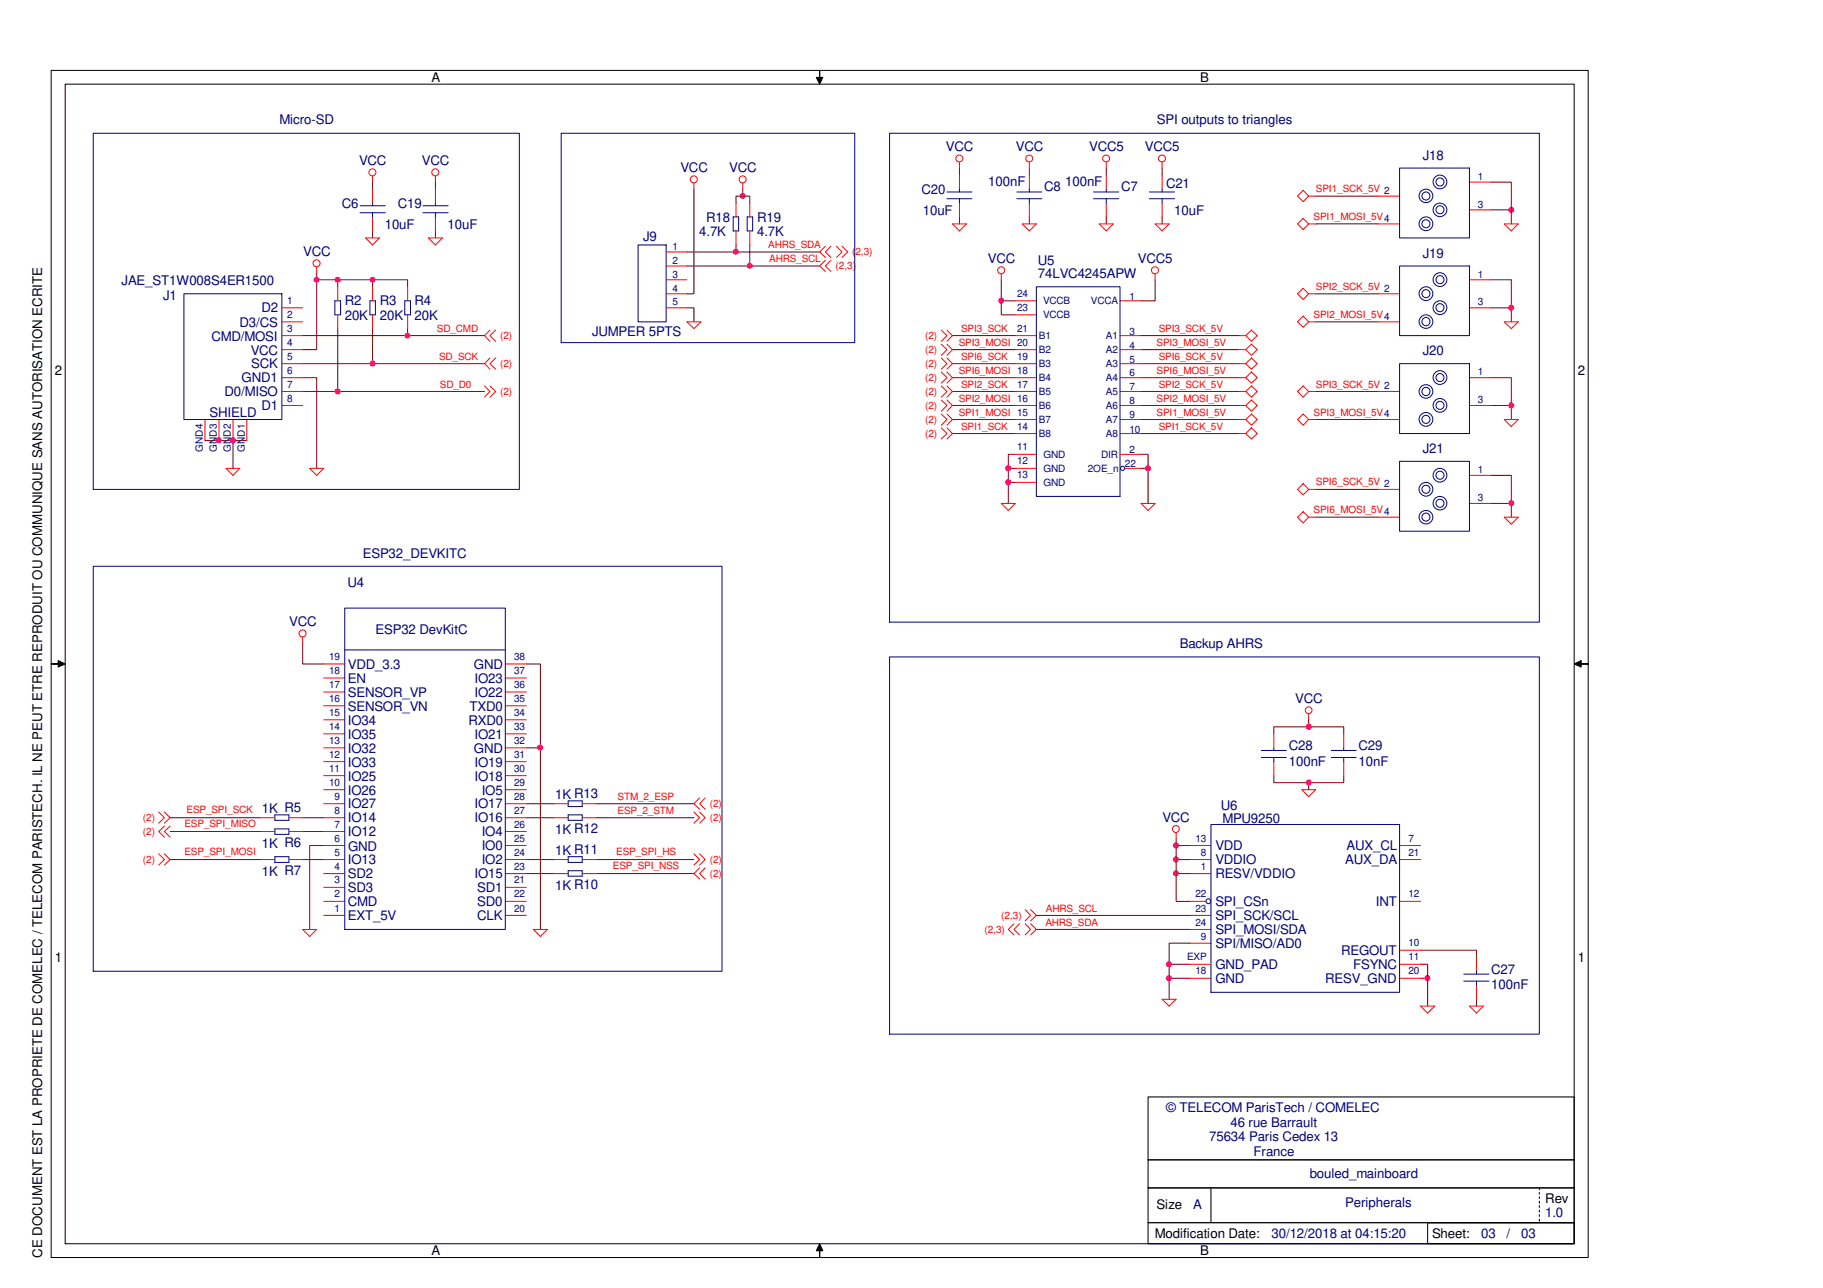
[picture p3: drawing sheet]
<svg xmlns="http://www.w3.org/2000/svg" width="297mm" height="210mm" viewBox="0 0 297 210" stroke-linecap="round" stroke-linejoin="round" font-family="sans-serif">
<path d="M33.4 71.8h6.8M38 71.8h.1" fill="none" stroke="#7f0000" stroke-width=".16"/>
<circle cx="37.9" cy="71.8" r=".43" fill="#f0f"/>
<circle cx="37.9" cy="71.8" r=".43" fill="none" stroke="#f0f" stroke-width=".16"/>
<path d="M35.7 71.8h.1" fill="none" stroke="#7f0000" stroke-width=".16"/>
<circle cx="35.6" cy="71.8" r=".42" fill="#f0f"/>
<circle cx="35.6" cy="71.8" r=".42" fill="none" stroke="#f0f" stroke-width=".16"/>
<path d="M60.7 29.7v1.1M113.1 30.8v17.1h-1.2M49.3 59.3h29.6M49.3 54.7h29.6M38 71.8v4.5M49.3 63.8h29.6" fill="none" stroke="#7f0000" stroke-width=".16"/>
<circle cx="37.9" cy="71.8" r=".43" fill="#f0f"/>
<circle cx="37.9" cy="71.8" r=".43" fill="none" stroke="#f0f" stroke-width=".16"/>
<path d="M60.7 37.6v1.2M111.9 50.2h1.2v2.3M111.9 41.1h21.7M111.9 43.3h21.7M163.1 49h2.3" fill="none" stroke="#7f0000" stroke-width=".16"/>
<circle cx="163.1" cy="49" r=".44" fill="#f0f"/>
<circle cx="163.1" cy="49" r=".44" fill="none" stroke="#f0f" stroke-width=".16"/>
<path d="M163.1 45.6v5.7h2.3M188.2 45.6v3.4h-2.3M164.3 78.6h1.1M165.4 74h-1.1v8" fill="none" stroke="#7f0000" stroke-width=".16"/>
<circle cx="164.3" cy="78.6" r=".44" fill="#f0f"/>
<circle cx="164.3" cy="78.6" r=".44" fill="none" stroke="#f0f" stroke-width=".16"/>
<path d="M164.3 76.3h1.1" fill="none" stroke="#7f0000" stroke-width=".16"/>
<circle cx="164.3" cy="76.3" r=".44" fill="#f0f"/>
<circle cx="164.3" cy="76.3" r=".44" fill="none" stroke="#f0f" stroke-width=".16"/>
<path d="M185.9 74h1.2v8M185.9 76.3h1.2" fill="none" stroke="#7f0000" stroke-width=".16"/>
<circle cx="187.1" cy="76.3" r=".44" fill="#f0f"/>
<circle cx="187.1" cy="76.3" r=".44" fill="none" stroke="#f0f" stroke-width=".16"/>
<g fill="none" stroke="#7f0000" stroke-width=".16">
<path d="M167.7 27.4v1.1M167.7 35.3v1.2M180.3 27.4v1.1M180.3 35.3v1.2M51.6 44.4v12.6h-2.3M51.6 45.6h14.8v1.1M49.3 61.6h2.3v14.7M49.3 104.8v3.4h3.4M85.8 108.2h2.2v43.3M27.7 133.3h14.8M97.2 133.3h15.9M97.2 131h15.9"/>
<path d="M97.2 140.1h15.9M97.2 142.4h15.9"/>
</g>
<circle cx="51.6" cy="45.6" r=".43" fill="#f0f"/>
<circle cx="51.6" cy="45.6" r=".43" fill="none" stroke="#f0f" stroke-width=".16"/>
<path d="M60.7 45.6v1.1" fill="none" stroke="#7f0000" stroke-width=".16"/>
<circle cx="60.7" cy="45.6" r=".43" fill="#f0f"/>
<circle cx="60.7" cy="45.6" r=".43" fill="none" stroke="#f0f" stroke-width=".16"/>
<path d="M55 45.6v1.1" fill="none" stroke="#7f0000" stroke-width=".16"/>
<circle cx="55" cy="45.6" r=".43" fill="#f0f"/>
<circle cx="55" cy="45.6" r=".43" fill="none" stroke="#f0f" stroke-width=".16"/>
<path d="M55 53.6v10.2" fill="none" stroke="#7f0000" stroke-width=".16"/>
<circle cx="55" cy="63.8" r=".44" fill="#f0f"/>
<circle cx="55" cy="63.8" r=".44" fill="none" stroke="#f0f" stroke-width=".16"/>
<path d="M60.7 53.6v5.7" fill="none" stroke="#7f0000" stroke-width=".16"/>
<circle cx="60.7" cy="59.2" r=".44" fill="#f0f"/>
<circle cx="60.7" cy="59.2" r=".44" fill="none" stroke="#f0f" stroke-width=".16"/>
<path d="M66.4 53.6v1.1" fill="none" stroke="#7f0000" stroke-width=".16"/>
<circle cx="66.4" cy="54.7" r=".42" fill="#f0f"/>
<circle cx="66.4" cy="54.7" r=".42" fill="none" stroke="#f0f" stroke-width=".16"/>
<path d="M49.3 133.3h3.4M49.3 135.5h3.4M85.8 133.3h4.5M85.8 131h4.5M85.8 121.9h2.2M49.3 140.1h3.4M85.8 140.1h4.5M85.8 142.4h4.5" fill="none" stroke="#7f0000" stroke-width=".16"/>
<circle cx="88" cy="121.8" r=".43" fill="#f0f"/>
<circle cx="88" cy="121.8" r=".43" fill="none" stroke="#f0f" stroke-width=".16"/>
<path d="M70.9 29.7v1.1M70.9 37.6v1.2M121 30.8v1.2M156.3 27.4v1.1M156.3 35.3v1.2M189.4 27.4v1.1M189.4 35.3v1.2M52.7 137.8h-2.2v13.7" fill="none" stroke="#7f0000" stroke-width=".16"/>
<circle cx="121" cy="31.9" r=".43" fill="#f0f"/>
<circle cx="121" cy="31.9" r=".43" fill="none" stroke="#f0f" stroke-width=".16"/>
<path d="M119.9 33.1v-1.1h2.3v1.1M119.9 39.9v1.2" fill="none" stroke="#7f0000" stroke-width=".16"/>
<circle cx="119.9" cy="41" r=".43" fill="#f0f"/>
<circle cx="119.9" cy="41" r=".43" fill="none" stroke="#f0f" stroke-width=".16"/>
<path d="M122.2 39.9v3.4" fill="none" stroke="#7f0000" stroke-width=".16"/>
<circle cx="122.2" cy="43.3" r=".43" fill="#f0f"/>
<circle cx="122.2" cy="43.3" r=".43" fill="none" stroke="#f0f" stroke-width=".16"/>
<path d="M27.7 135.5h14.8M27.7 140.1h14.8M190.5 159.4h3.4" fill="none" stroke="#7f0000" stroke-width=".16"/>
<circle cx="190.4" cy="159.4" r=".43" fill="#f0f"/>
<circle cx="190.4" cy="159.4" r=".43" fill="none" stroke="#f0f" stroke-width=".16"/>
<path d="M191.6 137.8h2.3" fill="none" stroke="#7f0000" stroke-width=".16"/>
<circle cx="191.6" cy="137.8" r=".44" fill="#f0f"/>
<circle cx="191.6" cy="137.8" r=".44" fill="none" stroke="#f0f" stroke-width=".16"/>
<path d="M231.5 159.4h1.1" fill="none" stroke="#7f0000" stroke-width=".16"/>
<circle cx="232.6" cy="159.4" r=".44" fill="#f0f"/>
<circle cx="232.6" cy="159.4" r=".44" fill="none" stroke="#f0f" stroke-width=".16"/>
<path d="M191.6 140.1h2.3" fill="none" stroke="#7f0000" stroke-width=".16"/>
<circle cx="191.6" cy="140.1" r=".44" fill="#f0f"/>
<circle cx="191.6" cy="140.1" r=".44" fill="none" stroke="#f0f" stroke-width=".16"/>
<path d="M191.6 142.4h2.3" fill="none" stroke="#7f0000" stroke-width=".16"/>
<circle cx="191.6" cy="142.3" r=".43" fill="#f0f"/>
<circle cx="191.6" cy="142.3" r=".43" fill="none" stroke="#f0f" stroke-width=".16"/>
<path d="M207.6 119.6v-1.2h11.3v1.2M213.2 117.3v1.1M207.6 126.4v1.2h11.3v-1.2M231.5 154.9h9.1v1.1M240.6 162.9v1.1" fill="none" stroke="#7f0000" stroke-width=".16"/>
<circle cx="213.2" cy="118.4" r=".44" fill="#f0f"/>
<circle cx="213.2" cy="118.4" r=".44" fill="none" stroke="#f0f" stroke-width=".16"/>
<path d="M213.2 127.6v1.1" fill="none" stroke="#7f0000" stroke-width=".16"/>
<circle cx="213.2" cy="127.5" r=".44" fill="#f0f"/>
<circle cx="213.2" cy="127.5" r=".44" fill="none" stroke="#f0f" stroke-width=".16"/>
<path d="M191.6 136.7v10.2h2.3M190.5 157.1h3.4M193.9 153.7h-3.4v9.2" fill="none" stroke="#7f0000" stroke-width=".16"/>
<circle cx="190.4" cy="157.1" r=".43" fill="#f0f"/>
<circle cx="190.4" cy="157.1" r=".43" fill="none" stroke="#f0f" stroke-width=".16"/>
<path d="M242.9 34.2h3.3M168.9 149.2h25M168.9 151.5h25M231.5 157.1h1.1v6.9" fill="none" stroke="#7f0000" stroke-width=".16"/>
<circle cx="246.2" cy="34.2" r=".43" fill="#f0f"/>
<circle cx="246.2" cy="34.2" r=".43" fill="none" stroke="#f0f" stroke-width=".16"/>
<path d="M214.4 32h10.2M214.4 36.5h10.2M242.9 29.7h3.3v6.8M242.9 45.6h3.3v6.9M242.9 50.2h3.3" fill="none" stroke="#7f0000" stroke-width=".16"/>
<circle cx="246.2" cy="50.1" r=".44" fill="#f0f"/>
<circle cx="246.2" cy="50.1" r=".44" fill="none" stroke="#f0f" stroke-width=".16"/>
<path d="M214.4 47.9h10.2M214.4 52.5h10.2M242.9 61.6h3.3v6.8M242.9 66.1h3.3" fill="none" stroke="#7f0000" stroke-width=".16"/>
<circle cx="246.2" cy="66.1" r=".44" fill="#f0f"/>
<circle cx="246.2" cy="66.1" r=".44" fill="none" stroke="#f0f" stroke-width=".16"/>
<path d="M214.4 63.8h10.2M214.4 68.4h10.2M242.9 77.5h3.3v6.8M242.9 82h3.3" fill="none" stroke="#7f0000" stroke-width=".16"/>
<circle cx="246.2" cy="82" r=".43" fill="#f0f"/>
<circle cx="246.2" cy="82" r=".43" fill="none" stroke="#f0f" stroke-width=".16"/>
<g fill="none" stroke="#7f0000" stroke-width=".16">
<path d="M155.2 54.7h10.2M155.2 57h10.2M155.2 59.3h10.2M185.9 54.7h16M185.9 57h16M185.9 59.3h16M155.2 68.4h10.2M155.2 70.7h10.2M155.2 61.6h10.2M155.2 63.8h10.2M155.2 66.1h10.2M185.9 68.4h16"/>
<path d="M185.9 70.7h16M185.9 61.6h16M185.9 63.8h16M185.9 66.1h16M214.4 79.8h10.2M214.4 84.3h10.2"/>
</g>
<g fill="none" stroke="#f00" stroke-width=".16">
<path d="M59.6 38.8h2.2l-1.1 1.1zM60.7 28.7v1M60.7 30.8v2.3M60.7 35.3v2.3M69.8 38.8h2.3l-1.2 1.1zM70.9 28.7v1M70.9 30.8v2.3M70.9 35.3v2.3M113.1 29.8v1M119.9 33.1v2.2M119.9 37.6v2.3M121 29.8v1"/>
<path d="M122.2 33.1v2.2M122.2 37.6v2.3M155.2 36.5h2.3l-1.2 1.1zM156.3 26.5v.9M156.3 28.5v2.3M156.3 33.1v2.2M166.6 36.5h2.3l-1.2 1.1zM167.7 26.5v.9M167.7 28.5v2.3M167.7 33.1v2.2M179.1 36.5h2.3l-1.1 1.1zM180.3 26.5v.9"/>
<path d="M180.3 28.5v2.3M180.3 33.1v2.2M188.2 36.5h2.3l-1.1 1.1zM189.4 26.5v.9M189.4 28.5v2.3M189.4 33.1v2.2M211.4 36.5l.9-.9 .9 .9-.9 .9zM212.3 31l.9 1-.9 .9-.9-.9zM213.2 36.5h1.2M213.2 32h1.2M224.6 36.5h3.4M224.6 32h3.4"/>
<path d="M239.4 29.7h3.5M239.4 34.2h3.5M245.1 36.5h2.3l-1.2 1.1zM45.9 50.2h3.4M45.9 52.5h3.4M45.9 54.7h3.4M45.9 57h3.4M45.9 59.3h3.4M51.6 43.5v.9M55 46.7v2.3M55 51.3v2.3M60.7 46.7v2.3"/>
<path d="M60.7 51.3v2.3M66.4 46.7v2.3M66.4 51.3v2.3M79.8 53.8l-.9 .9 .9 .9M79.8 58.3l-.9 1 .9 .9M80.8 53.8l-1 .9 1 .9M80.8 58.3l-1 1 1 .9M108.5 50.2h3.4M108.5 47.9h3.4M108.5 45.6h3.4M108.5 41.1h3.4M108.5 43.3h3.4"/>
<path d="M111.9 52.5h2.3l-1.1 1.1zM134.5 40.1l-.9 1 .9 .9M134.5 42.4l-.9 .9 .9 .9M135.4 40.1l-.9 1 .9 .9M135.4 42.4l-.9 .9 .9 .9M136.3 40.1l.9 1-.9 .9M137.2 40.1l.9 1-.9 .9M153.4 53.8l.9 .9-.9 .9M153.4 56.1l.9 .9-.9 .9M153.4 58.3l.9 1-.9 .9M154.3 53.8l.9 .9-.9 .9M154.3 56.1l.9 .9-.9 .9"/>
<path d="M154.3 58.3l.9 1-.9 .9M163.1 44.7v.9M165.4 54.7h3.5M165.4 57h3.5M165.4 59.3h3.5M165.4 49h3.5M165.4 51.3h3.5M182.5 54.7h3.4M182.5 57h3.4M182.5 59.3h3.4M182.5 49h3.4M188.2 44.7v.9"/>
<path d="M201.9 54.7h1.1M201.9 57h1.1M201.9 59.3h1.1M203 59.3l.9-1 .9 1-.9 .9zM203 54.7l.9-.9 .9 .9-.9 .9zM203 57l.9-.9 .9 .9-.9 .9zM211.4 47.9l.9-.9 .9 .9-.9 .9zM212.3 51.5l.9 1-.9 .8-.9-.8zM213.2 52.5h1.2M213.2 47.9h1.2M224.6 52.5h3.4M224.6 47.9h3.4"/>
<path d="M239.4 50.2h3.5M239.4 45.6h3.5M245.1 52.5h2.3l-1.2 1.1zM33.4 68.4v3.4M35.7 68.4v3.4M36.8 76.3h2.3l-1.1 1.2zM38 68.4v3.4M40.2 68.4v3.4M45.9 61.6h3.4M45.9 63.8h3.4M45.9 66.1h3.4M50.5 76.3h2.2l-1.1 1.2z"/>
<path d="M78.9 62.9l.9 .9-.9 .9M79.8 62.9l1 .9-1 .9M153.4 67.5l.9 .9-.9 .9M153.4 69.7l.9 1-.9 .8M153.4 60.6l.9 1-.9 .8M153.4 62.9l.9 .9-.9 .9M153.4 65.2l.9 .9-.9 .9M154.3 67.5l.9 .9-.9 .9M154.3 69.7l.9 1-.9 .8M154.3 60.6l.9 1-.9 .8M154.3 62.9l.9 .9-.9 .9M154.3 65.2l.9 .9-.9 .9"/>
<path d="M165.4 61.6h3.5M165.4 63.8h3.5M165.4 66.1h3.5M165.4 76.3h3.5M165.4 68.4h3.5M165.4 70.7h3.5M165.4 74h3.5M165.4 78.6h3.5M182.5 61.6h3.4M182.5 63.8h3.4M182.5 66.1h3.4M182.5 68.4h3.4"/>
<path d="M182.5 70.7h3.4M182.5 74h3.4M183.3 76.3h2.6M201.9 61.6h1.1M201.9 63.8h1.1M201.9 66.1h1.1M201.9 68.4h1.1M201.9 70.7h1.1M203 68.4l.9-.9 .9 .9-.9 .9zM203 70.7l.9-1 .9 1-.9 .8zM203 66.1l.9-.9 .9 .9-.9 .9zM203 63.8l.9-.9 .9 .9-.9 .9z"/>
<path d="M203 61.6l.9-1 .9 1-.9 .8zM211.4 63.8l.9-.9 .9 .9-.9 .9zM211.4 68.4l.9-.9 .9 .9-.9 .9zM212.3 78.8l.9 1-.9 .8-.9-.8zM213.2 63.8h1.2M213.2 68.4h1.2M213.2 79.8h1.2M224.6 63.8h3.4M224.6 68.4h3.4M224.6 79.8h3.4M239.4 61.6h3.5M239.4 66.1h3.5"/>
<path d="M239.4 77.5h3.5M245.1 68.4h2.3l-1.2 1.1zM163.1 82h2.3l-1.1 1.2zM185.9 82h2.3l-1.1 1.2zM211.4 84.3l.9-.9 .9 .9-.9 .9zM213.2 84.3h1.2M224.6 84.3h3.4M239.4 82h3.5M245.1 84.3h2.3l-1.2 1.1zM49.3 103.8v1M52.7 108.2h3.5M52.7 110.5h3.5"/>
<path d="M52.7 112.8h3.5M52.7 115h3.5M52.7 117.3h3.5M52.7 119.6h3.5M82.3 108.2h3.5M82.3 110.5h3.5M82.3 112.8h3.5M82.3 115h3.5M82.3 117.3h3.5M82.3 119.6h3.5M207.6 119.6v2.3M213.2 116.4v.9"/>
<path d="M218.9 119.6v2.3M25.9 132.3l.9 1-.9 .9M25.9 139.1l.9 1-.9 .9M26.8 132.3l.9 1-.9 .9M26.8 134.6l-.9 .9 .9 .9M26.8 139.1l.9 1-.9 .9M27.7 134.6l-.9 .9 .9 .9M42.5 133.3h2.3M42.5 135.5h2.3M47.1 133.3h2.2M47.1 135.5h2.2M52.7 121.9h3.5"/>
<path d="M52.7 124.1h3.5M52.7 126.4h3.5M52.7 128.7h3.5M52.7 131h3.5M52.7 133.3h3.5M52.7 135.5h3.5M52.7 137.8h3.5M82.3 121.9h3.5M82.3 124.1h3.5M82.3 126.4h3.5M82.3 128.7h3.5M82.3 131h3.5"/>
<path d="M82.3 133.3h3.5M82.3 135.5h3.5M82.3 137.8h3.5M90.3 131h2.3M90.3 133.3h2.3M94.9 131h2.3M94.9 133.3h2.3M113.1 139.1l.9 1-.9 .9M113.1 132.3l.9 1-.9 .9M114 139.1l.9 1-.9 .9M114 132.3l.9 1-.9 .9M114 130l-.9 1 .9 .9"/>
<path d="M114.9 130l-.9 1 .9 .9M191.6 135.7v1M193.9 137.8h3.4M207.6 124.1v2.3M212.1 128.7h2.3l-1.2 1.1zM218.9 124.1v2.3M228 137.8h3.5M42.5 140.1h2.3M47.1 140.1h2.2M49.3 151.5h2.3l-1.1 1.1zM52.7 140.1h3.5M52.7 142.4h3.5"/>
<path d="M52.7 144.6h3.5M52.7 146.9h3.5M52.7 149.2h3.5M82.3 140.1h3.5M82.3 142.4h3.5M82.3 144.6h3.5M82.3 146.9h3.5M82.3 149.2h3.5M86.9 151.5h2.3l-1.2 1.1zM90.3 140.1h2.3M90.3 142.4h2.3M94.9 140.1h2.3"/>
<path d="M94.9 142.4h2.3M114 141.4l-.9 1 .9 .9M114.9 141.4l-.9 1 .9 .9M165.2 150.5l-.9 1 .9 .9M166.1 150.5l-.9 1 .9 .9M167 148.3l.9 .9-.9 .9M167 150.5l.9 1-.9 .9M167.9 148.3l1 .9-1 .9M167.9 150.5l1 1-1 .9M193.9 140.1h3.4M193.9 142.4h3.4M193.9 146.9h2.7"/>
<path d="M193.9 149.2h3.4M193.9 151.5h3.4M193.9 153.7h3.4M193.9 159.4h3.4M193.9 157.1h3.4M228 140.1h3.5M228 146.9h3.5M228 159.4h3.5M228 154.9h3.5M228 157.1h3.5M240.6 156v2.3M189.4 162.9h2.2l-1.1 1.1z"/>
<path d="M231.5 164h2.3l-1.2 1.1zM239.4 164h2.3l-1.1 1.1zM240.6 160.6v2.3"/>
<circle cx="60.7" cy="28.1" r=".57"/>
<circle cx="70.9" cy="28.1" r=".57"/>
<circle cx="113" cy="29.2" r=".57"/>
<circle cx="121" cy="29.2" r=".57"/>
<circle cx="156.3" cy="25.8" r=".56"/>
<circle cx="167.7" cy="25.8" r=".56"/>
<circle cx="180.2" cy="25.8" r=".56"/>
<circle cx="189.3" cy="25.8" r=".56"/>
<circle cx="51.6" cy="42.9" r=".57"/>
<circle cx="163.1" cy="44" r=".57"/>
<circle cx="188.2" cy="44" r=".57"/>
<circle cx="49.3" cy="103.2" r=".57"/>
<circle cx="213.2" cy="115.7" r=".55"/>
<circle cx="191.6" cy="135.1" r=".56"/>
</g>
<g fill="none" stroke="#00007f" stroke-width=".16">
<path d="M15.2 21.7h69.4v58.1h-69.4zM58.7 33.5h4.1M58.7 34.7h4.1M60.7 33.1v.4M60.7 34.7v.6M68.9 33.5h4.1M68.9 34.7h4.1M70.9 33.1v.4M70.9 34.7v.6M91.4 21.7h47.9v34.1h-47.9zM104 39.9h4.5v12.6h-4.5zM119.5 35.3h.9v2.3h-.9z"/>
<path d="M121.7 35.3h.9v2.3h-.9zM144.9 21.7h105.9v79.7h-105.9zM154.3 31.3h4.1M154.3 32.4h4.1M156.3 30.8v.5M156.3 32.4v.7M165.7 31.3h4.1M165.7 32.4h4.1M167.7 30.8v.5M167.7 32.4v.7M178.2 31.3h4.1M178.2 32.4h4.1"/>
<path d="M180.3 30.8v.5M180.3 32.4v.7M187.3 31.3h4.1M187.3 32.4h4.1M189.4 30.8v.5M189.4 32.4v.7M228 27.4h11.4v11.4h-11.4zM30 47.9h15.9v20.5h-15.9zM54.6 49h.9v2.3h-.9zM60.3 49h.9v2.3h-.9zM66 49h.9v2.3h-.9zM168.9 46.7h13.6v34.2h-13.6z"/>
<path d="M228 43.3h11.4v11.4h-11.4zM228 59.3h11.4v11.4h-11.4zM228 75.2h11.4v11.4h-11.4zM15.2 92.3h102.4v66h-102.4zM56.2 99.1h26.1v52.4h-26.1zM56.2 105.9h26.1M144.9 107.1h105.9v61.4h-105.9zM44.8 132.8h2.3v.9h-2.3zM44.8 135.1h2.3v.9h-2.3zM44.8 139.6h2.3v.9h-2.3zM92.6 132.8h2.3v.9h-2.3zM92.6 139.6h2.3v.9h-2.3z"/>
<path d="M92.6 130.5h2.3v.9h-2.3zM197.3 134.4h30.7v27.3h-30.7zM205.5 122.3h4.1M205.5 123.4h4.1M207.6 121.9v.4M207.6 123.4v.7M216.9 122.3h4.1M216.9 123.4h4.1M218.9 121.9v.4M218.9 123.4v.7M92.6 141.9h2.3v.9h-2.3zM238.5 158.7h4.1"/>
<path d="M238.5 159.9h4.1M240.6 158.3v.4M240.6 159.9v.7"/>
<circle cx="232.3" cy="36.5" r=".65"/>
<circle cx="232.3" cy="31.9" r=".65"/>
<circle cx="232.3" cy="36.5" r="1.12"/>
<circle cx="232.4" cy="31.9" r="1.11"/>
<circle cx="234.6" cy="29.7" r="1.12"/>
<circle cx="234.6" cy="34.2" r=".66"/>
<circle cx="234.6" cy="29.6" r=".66"/>
<circle cx="234.6" cy="34.2" r="1.11"/>
<circle cx="232.3" cy="52.4" r=".66"/>
<circle cx="232.3" cy="47.9" r=".65"/>
<circle cx="232.3" cy="47.9" r="1.12"/>
<circle cx="232.4" cy="52.4" r="1.11"/>
<circle cx="234.6" cy="45.6" r="1.12"/>
<circle cx="234.6" cy="50.1" r="1.12"/>
<circle cx="234.6" cy="45.6" r=".66"/>
<circle cx="234.6" cy="50.1" r=".66"/>
<circle cx="182.9" cy="76.3" r=".34"/>
<circle cx="232.3" cy="63.8" r=".66"/>
<circle cx="232.3" cy="79.7" r=".65"/>
<circle cx="232.3" cy="68.3" r=".65"/>
<circle cx="232.3" cy="68.3" r="1.12"/>
<circle cx="232.3" cy="79.7" r="1.12"/>
<circle cx="232.4" cy="63.8" r="1.11"/>
<circle cx="234.6" cy="66.1" r="1.12"/>
<circle cx="234.6" cy="77.4" r="1.12"/>
<circle cx="234.6" cy="61.5" r="1.12"/>
<circle cx="234.6" cy="66.1" r=".66"/>
<circle cx="234.6" cy="77.4" r=".66"/>
<circle cx="234.6" cy="61.5" r=".66"/>
<circle cx="232.3" cy="84.3" r=".65"/>
<circle cx="232.4" cy="84.3" r="1.11"/>
<circle cx="234.6" cy="82" r=".66"/>
<circle cx="234.6" cy="82" r="1.11"/>
<circle cx="196.9" cy="146.9" r=".39"/>
</g>
<g fill="#000">
<path d="M133.6 11.5v1.1h.5l-.5 1.1-.6-1.1h.6z" fill-rule="evenodd"/>
<path d="M8.3 108.2h1.2v-.5l1.1 .5-1.1 .5v-.5z" fill-rule="evenodd"/>
<path d="M256.5 108.2l1.1-.5v.5h1.2h-1.2v.5z" fill-rule="evenodd"/>
<path d="M133.6 202.7l.5 1.1h-.5v1.1v-1.1h-.6z" fill-rule="evenodd"/>
</g>
<g fill="none" stroke="#000" stroke-width=".16">
<path d="M8.3 11.5h250.5v193.4h-250.5zM10.6 13.7h245.9v189h-245.9zM133.6 11.5v1.1h.5l-.5 1.1-.6-1.1h.6zM8.3 108.2h1.2v-.5l1.1 .5-1.1 .5v-.5zM256.5 108.2l1.1-.5v.5h1.2h-1.2v.5zM187.1 178.8h69.4v10.2h-69.4zM187.1 199.3h69.4v3.4h-69.4zM187.1 189h69.4v4.6h-69.4zM187.1 193.6h69.4v5.7h-69.4zM197.3 193.6v5.7M232.6 199.3h23.9v3.4h-23.9zM250.8 193.6v.3"/>
<path d="M250.8 194.3v.3M250.8 195v.3M250.8 195.7v.4M250.8 196.5v.3M250.8 197.2v.3M250.8 198v.2M250.8 198.7v.3M133.6 202.7l.5 1.1h-.5v1.1v-1.1h-.6z"/>
</g>
<g font-size="2.2">
<text x="70.3" y="13.4">A</text>
<text x="195.5" y="13.4">B</text>
<text x="8.9" y="61.2">2</text>
<text x="257.1" y="61.2">2</text>
<text x="8.9" y="156.8">1</text>
<text x="257.1" y="156.8">1</text>
<text x="188.5" y="197">Size</text>
<text x="251.8" y="196">Rev</text>
<text x="188.2" y="201.8">Modification Date:</text>
<text x="233.3" y="201.8">Sheet:</text>
<text x="6.9" y="205" transform="rotate(-90 6.9 205)">CE DOCUMENT EST LA PROPRIETE DE COMELEC / TELECOM PARISTECH. IL NE PEUT ETRE REPRODUIT OU COMMUNIQUE SANS AUTORISATION ECRITE</text>
<text x="70.3" y="204.6">A</text>
<text x="195.5" y="204.6">B</text>
</g>
<g font-size="2.2" fill="#00007f">
<text x="45.5" y="20.3">Micro-SD</text>
<text x="188.5" y="20.3">SPI outputs to triangles</text>
<text x="58.5" y="27">VCC</text>
<text x="68.7" y="27">VCC</text>
<text x="110.9" y="28.1">VCC</text>
<text x="118.8" y="28.1">VCC</text>
<text x="154.1" y="24.7">VCC</text>
<text x="165.5" y="24.7">VCC</text>
<text x="177.5" y="24.7">VCC5</text>
<text x="186.6" y="24.7">VCC5</text>
<text x="231.8" y="26">J18</text>
<text x="55.7" y="34">C6</text>
<text x="64.8" y="34">C19</text>
<text x="150.2" y="31.7">C20</text>
<text x="150.4" y="35.1">10uF</text>
<text x="161" y="30.3">100nF</text>
<text x="170.1" y="31.2">C8</text>
<text x="173.6" y="30.3">100nF</text>
<text x="182.7" y="31.2">C7</text>
<text x="190" y="30.6">C21</text>
<text x="191.3" y="35.1">10uF</text>
<text x="49.4" y="41.7">VCC</text>
<text x="62.7" y="37.4">10uF</text>
<text x="72.9" y="37.4">10uF</text>
<text x="104.8" y="39.3">J9</text>
<text x="113.9" y="38.4">4.7K</text>
<text x="115.1" y="36.2">R18</text>
<text x="123.4" y="38.4">4.7K</text>
<text x="123.4" y="36.2">R19</text>
<text x="231.8" y="42">J19</text>
<text x="19.8" y="46.4">JAE_ST1W008S4ER1500</text>
<text x="160.9" y="42.9">VCC</text>
<text x="169.1" y="43.3">U5</text>
<text x="169.1" y="45.4">74LVC4245APW</text>
<text x="185.4" y="42.9">VCC5</text>
<text x="26.6" y="48.9">J1</text>
<text x="39" y="53.2">D3/CS</text>
<text x="42.6" y="50.9">D2</text>
<text x="56.2" y="52.1">20K</text>
<text x="56.2" y="49.8">R2</text>
<text x="61.9" y="52.1">20K</text>
<text x="61.9" y="49.8">R3</text>
<text x="67.6" y="52.1">20K</text>
<text x="67.6" y="49.8">R4</text>
<text x="34.5" y="55.5">CMD/MOSI</text>
<text x="40.8" y="57.8">VCC</text>
<text x="96.5" y="54.8">JUMPER 5PTS</text>
<text x="231.8" y="57.9">J20</text>
<text x="36.6" y="64.6">D0/MISO</text>
<text x="39.4" y="62.3">GND1</text>
<text x="40.9" y="60">SCK</text>
<text x="34.2" y="68">SHIELD</text>
<text x="42.6" y="66.9">D1</text>
<text x="231.8" y="73.8">J21</text>
<text x="56.6" y="95.6">U4</text>
<text x="59.1" y="90.9">ESP32_DEVKITC</text>
<text x="47.1" y="102.1">VCC</text>
<text x="61.2" y="103.3">ESP32 DevKitC</text>
<text x="192.2" y="105.6">Backup AHRS</text>
<text x="56.7" y="111.3">EN</text>
<text x="56.7" y="113.5">SENSOR_VP</text>
<text x="56.7" y="109">VDD_3.3</text>
<text x="77.2" y="109.1">GND</text>
<text x="77.3" y="111.3">IO23</text>
<text x="77.3" y="113.5">IO22</text>
<text x="56.7" y="115.8">SENSOR_VN</text>
<text x="56.7" y="118.1">IO34</text>
<text x="76.3" y="118.1">RXD0</text>
<text x="76.5" y="115.8">TXD0</text>
<text x="211" y="114.6">VCC</text>
<text x="56.7" y="120.4">IO35</text>
<text x="56.7" y="122.6">IO32</text>
<text x="56.7" y="124.9">IO33</text>
<text x="77.2" y="122.7">GND</text>
<text x="77.3" y="120.4">IO21</text>
<text x="77.3" y="124.9">IO19</text>
<text x="210" y="124.8">100nF</text>
<text x="210" y="122.3">C28</text>
<text x="221.4" y="124.8">10nF</text>
<text x="221.4" y="122.3">C29</text>
<text x="56.7" y="127.2">IO25</text>
<text x="56.7" y="129.5">IO26</text>
<text x="56.7" y="131.7">IO27</text>
<text x="77.3" y="127.2">IO18</text>
<text x="77.3" y="131.7">IO17</text>
<text x="78.5" y="129.5">IO5</text>
<text x="90.5" y="130.2">1K R13</text>
<text x="42.7" y="132.5">1K R5</text>
<text x="56.7" y="134">IO14</text>
<text x="56.7" y="136.3">IO12</text>
<text x="77.3" y="134">IO16</text>
<text x="78.5" y="136.3">IO4</text>
<text x="90.5" y="135.9">1K R12</text>
<text x="189.4" y="133.9">VCC</text>
<text x="198.9" y="132">U6</text>
<text x="199.2" y="134.2">MPU9250</text>
<text x="42.7" y="138.2">1K R6</text>
<text x="42.7" y="142.7">1K R7</text>
<text x="56.7" y="140.8">IO13</text>
<text x="56.7" y="143.1">SD2</text>
<text x="56.7" y="138.6">GND</text>
<text x="77.3" y="143.1">IO15</text>
<text x="78.5" y="138.6">IO0</text>
<text x="78.5" y="140.8">IO2</text>
<text x="90.5" y="139.3">1K R11</text>
<text x="198" y="138.6">VDD</text>
<text x="198" y="140.8">VDDIO</text>
<text x="198" y="143.1">RESV/VDDIO</text>
<text x="219.2" y="140.8">AUX_DA</text>
<text x="219.4" y="138.6">AUX_CL</text>
<text x="56.7" y="145.4">SD3</text>
<text x="56.7" y="147.7">CMD</text>
<text x="56.7" y="149.9">EXT_5V</text>
<text x="77.8" y="145.4">SD1</text>
<text x="77.8" y="147.7">SD0</text>
<text x="77.8" y="149.9">CLK</text>
<text x="90.5" y="145">1K R10</text>
<text x="198" y="147.7">SPI_CSn</text>
<text x="198" y="149.9">SPI_SCK/SCL</text>
<text x="224.2" y="147.7">INT</text>
<text x="198" y="152.2">SPI_MOSI/SDA</text>
<text x="198" y="154.5">SPI/MISO/AD0</text>
<text x="218.5" y="155.7">REGOUT</text>
<text x="198" y="160.2">GND</text>
<text x="198" y="157.9">GND_PAD</text>
<text x="215.9" y="160.2">RESV_GND</text>
<text x="220.5" y="157.9">FSYNC</text>
<text x="243" y="161.2">100nF</text>
<text x="243" y="158.7">C27</text>
<text x="190" y="181.2">© TELECOM ParisTech / COMELEC</text>
<text x="200.5" y="183.6">46 rue Barrault</text>
<text x="197" y="186">75634 Paris Cedex 13</text>
<text x="204.3" y="188.4">France</text>
<text x="213.4" y="192">bouled_mainboard</text>
<text x="194.4" y="197">A</text>
<text x="219.2" y="196.7">Peripherals</text>
<text x="207.2" y="201.8">30/12/2018 at 04:15:20</text>
<text x="241.3" y="201.8">03</text>
<text x="245.5" y="201.8">/</text>
<text x="247.9" y="201.8">03</text>
<text x="251.8" y="198.4">1.0</text>
</g>
<g font-size="1.6" fill="#00007f">
<text x="240.8" y="29.3">1</text>
<text x="240.8" y="33.9">3</text>
<text x="109.6" y="40.7">1</text>
<text x="109.6" y="47.5">4</text>
<text x="109.6" y="45.3">3</text>
<text x="109.6" y="43">2</text>
<text x="240.8" y="45.3">1</text>
<text x="46.8" y="49.5">1</text>
<text x="46.8" y="51.8">2</text>
<text x="109.6" y="49.8">5</text>
<text x="165.7" y="50.7">23</text>
<text x="165.7" y="48.4">24</text>
<text x="170" y="51.9">VCCB</text>
<text x="170" y="49.6">VCCB</text>
<text x="177.8" y="49.6">VCCA</text>
<text x="184" y="48.9">1</text>
<text x="240.8" y="49.8">3</text>
<text x="46.8" y="54.1">3</text>
<text x="46.8" y="58.6">5</text>
<text x="46.8" y="56.3">4</text>
<text x="165.7" y="58.6">19</text>
<text x="165.7" y="54.1">21</text>
<text x="169.3" y="59.8">B3</text>
<text x="169.3" y="57.5">B2</text>
<text x="169.3" y="55.2">B1</text>
<text x="180.2" y="59.8">A3</text>
<text x="180.2" y="57.5">A2</text>
<text x="180.2" y="55.2">A1</text>
<text x="184" y="59.1">5</text>
<text x="184" y="56.8">4</text>
<text x="184" y="54.5">3</text>
<text x="46.8" y="63.2">7</text>
<text x="46.8" y="65.4">8</text>
<text x="46.8" y="60.9">6</text>
<text x="165.7" y="63.2">17</text>
<text x="169.3" y="64.3">B5</text>
<text x="169.3" y="62.1">B4</text>
<text x="180.2" y="64.3">A5</text>
<text x="180.2" y="62.1">A4</text>
<text x="184" y="65.9">8</text>
<text x="184" y="63.6">7</text>
<text x="184" y="61.3">6</text>
<text x="240.8" y="65.7">3</text>
<text x="240.8" y="61.2">1</text>
<text x="165.7" y="70">14</text>
<text x="169.3" y="71.2">B8</text>
<text x="169.3" y="68.9">B7</text>
<text x="169.3" y="66.6">B6</text>
<text x="180.2" y="68.9">A7</text>
<text x="180.2" y="71.2">A8</text>
<text x="180.2" y="66.6">A6</text>
<text x="184" y="70.5">10</text>
<text x="184" y="68.2">9</text>
<text x="33.1" y="73.6" transform="rotate(-90 33.1 73.6)">GND4</text>
<text x="35.3" y="73.6" transform="rotate(-90 35.3 73.6)">GND3</text>
<text x="37.6" y="73.6" transform="rotate(-90 37.6 73.6)">GND2</text>
<text x="39.9" y="73.6" transform="rotate(-90 39.9 73.6)">GND1</text>
<text x="165.7" y="73.4">11</text>
<text x="165.7" y="75.7">12</text>
<text x="165.7" y="78">13</text>
<text x="170" y="76.9">GND</text>
<text x="170" y="74.6">GND</text>
<text x="177.2" y="76.9">2OE_n</text>
<text x="179.4" y="74.6">DIR</text>
<text x="183.3" y="76.1">22</text>
<text x="184" y="73.9">2</text>
<text x="240.8" y="77.1">1</text>
<text x="170" y="79.2">GND</text>
<text x="240.8" y="81.7">3</text>
<text x="53.6" y="107.6">19</text>
<text x="83.8" y="107.6">38</text>
<text x="53.6" y="112.1">17</text>
<text x="53.6" y="109.9">18</text>
<text x="83.8" y="109.9">37</text>
<text x="83.8" y="112.1">36</text>
<text x="53.6" y="119">14</text>
<text x="53.6" y="116.7">15</text>
<text x="53.6" y="114.4">16</text>
<text x="83.8" y="116.7">34</text>
<text x="83.8" y="119">33</text>
<text x="83.8" y="114.4">35</text>
<text x="53.6" y="123.5">12</text>
<text x="53.6" y="121.2">13</text>
<text x="53.6" y="125.8">11</text>
<text x="83.8" y="121.2">32</text>
<text x="83.8" y="123.5">31</text>
<text x="83.8" y="125.8">30</text>
<text x="53.6" y="128.1">10</text>
<text x="54.5" y="130.3">9</text>
<text x="83.8" y="130.3">28</text>
<text x="83.8" y="128.1">29</text>
<text x="54.5" y="137.2">6</text>
<text x="54.5" y="132.6">8</text>
<text x="54.5" y="134.9">7</text>
<text x="83.8" y="132.6">27</text>
<text x="83.8" y="134.9">26</text>
<text x="83.8" y="137.2">25</text>
<text x="194.8" y="137.2">13</text>
<text x="229.5" y="137.2">7</text>
<text x="54.5" y="144">3</text>
<text x="54.5" y="141.7">4</text>
<text x="54.5" y="139.4">5</text>
<text x="83.8" y="144">21</text>
<text x="83.8" y="141.7">23</text>
<text x="83.8" y="139.4">24</text>
<text x="195.7" y="139.4">8</text>
<text x="195.7" y="141.7">1</text>
<text x="229.5" y="139.4">21</text>
<text x="54.5" y="148.5">1</text>
<text x="54.5" y="146.3">2</text>
<text x="83.8" y="146.3">22</text>
<text x="83.8" y="148.5">20</text>
<text x="194.8" y="148.5">23</text>
<text x="194.8" y="146.3">22</text>
<text x="229.5" y="146.3">12</text>
<text x="194.8" y="150.8">24</text>
<text x="195.7" y="153.1">9</text>
<text x="229.5" y="154.2">10</text>
<text x="193.4" y="156.5">EXP</text>
<text x="194.8" y="158.8">18</text>
<text x="229.5" y="158.8">20</text>
<text x="229.5" y="156.5">11</text>
</g>
<g font-size="1.6" fill="#f00">
<text x="214" y="35.9">SPI1_MOSI_5V4</text>
<text x="214.4" y="31.3">SPI1_SCK_5V 2</text>
<text x="125.2" y="40.4">AHRS_SDA</text>
<text x="138.9" y="41.6">(2,3)</text>
<text x="125.3" y="42.7">AHRS_SCL</text>
<text x="136.1" y="43.9">(2,3)</text>
<text x="214.4" y="47.2">SPI2_SCK_5V 2</text>
<text x="214" y="51.8">SPI2_MOSI_5V4</text>
<text x="71.2" y="54.1">SD_CMD</text>
<text x="71.5" y="58.7">SD_SCK</text>
<text x="81.5" y="55.2">(2)</text>
<text x="81.5" y="59.8">(2)</text>
<text x="150.7" y="55.2">(2)</text>
<text x="150.7" y="57.5">(2)</text>
<text x="150.7" y="59.8">(2)</text>
<text x="156.2" y="56.3">SPI3_MOSI 20</text>
<text x="156.6" y="54.1">SPI3_SCK</text>
<text x="156.6" y="58.6">SPI6_SCK</text>
<text x="188.5" y="56.3">SPI3_MOSI_5V</text>
<text x="188.8" y="58.6">SPI6_SCK_5V</text>
<text x="188.8" y="54.1">SPI3_SCK_5V</text>
<text x="71.7" y="63.2">SD_D0</text>
<text x="81.5" y="64.3">(2)</text>
<text x="150.7" y="62.1">(2)</text>
<text x="150.7" y="64.3">(2)</text>
<text x="156.2" y="60.9">SPI6_MOSI 18</text>
<text x="156.2" y="65.4">SPI2_MOSI 16</text>
<text x="156.6" y="63.2">SPI2_SCK</text>
<text x="188.5" y="65.4">SPI2_MOSI_5V</text>
<text x="188.5" y="60.9">SPI6_MOSI_5V</text>
<text x="188.8" y="63.2">SPI2_SCK_5V</text>
<text x="214.4" y="63.2">SPI3_SCK_5V 2</text>
<text x="150.7" y="68.9">(2)</text>
<text x="150.7" y="71.2">(2)</text>
<text x="150.7" y="66.6">(2)</text>
<text x="156.2" y="67.7">SPI1_MOSI 15</text>
<text x="156.6" y="70">SPI1_SCK</text>
<text x="188.5" y="67.7">SPI1_MOSI_5V</text>
<text x="188.8" y="70">SPI1_SCK_5V</text>
<text x="214" y="67.7">SPI3_MOSI_5V4</text>
<text x="214" y="83.7">SPI6_MOSI_5V4</text>
<text x="214.4" y="79.1">SPI6_SCK_5V 2</text>
<text x="100.6" y="130.3">STM_2_ESP</text>
<text x="115.7" y="131.5">(2)</text>
<text x="23.3" y="133.8">(2)</text>
<text x="23.3" y="136.1">(2)</text>
<text x="30.1" y="134.8">ESP_SPI_MISO</text>
<text x="30.4" y="132.5">ESP_SPI_SCK</text>
<text x="100.6" y="132.6">ESP_2_STM</text>
<text x="115.7" y="133.8">(2)</text>
<text x="23.3" y="140.6">(2)</text>
<text x="30.1" y="139.4">ESP_SPI_MOSI</text>
<text x="99.9" y="141.7">ESP_SPI_NSS</text>
<text x="100.4" y="139.4">ESP_SPI_HS</text>
<text x="115.7" y="140.6">(2)</text>
<text x="115.7" y="142.9">(2)</text>
<text x="163.1" y="149.7">(2,3)</text>
<text x="170.4" y="148.6">AHRS_SCL</text>
<text x="160.4" y="152">(2,3)</text>
<text x="170.3" y="150.9">AHRS_SDA</text>
</g>
</svg>
